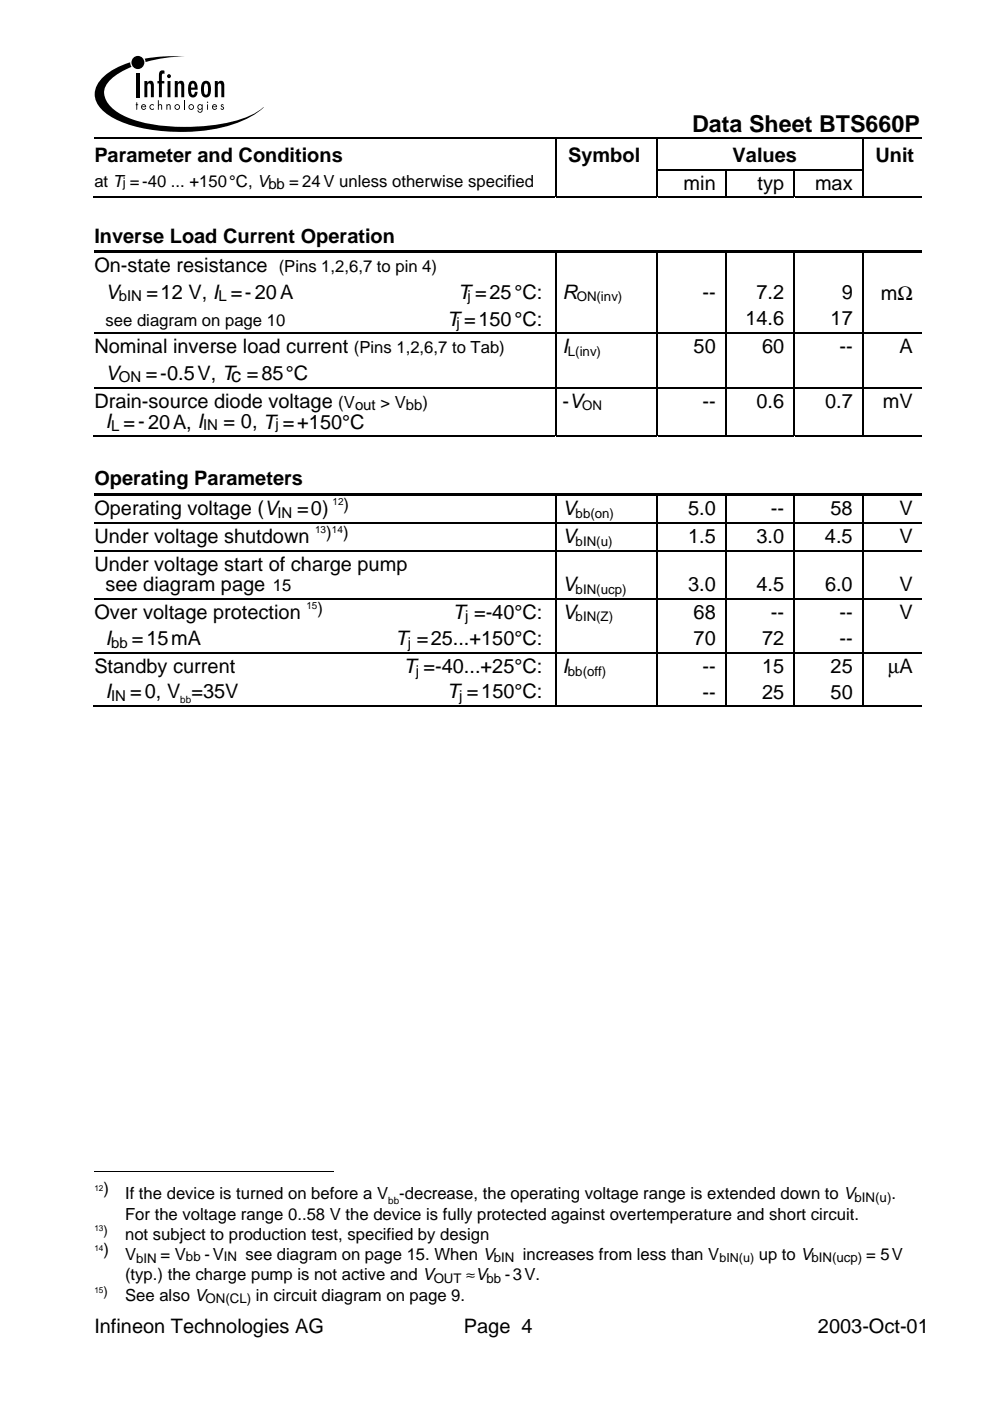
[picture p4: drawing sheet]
<svg xmlns="http://www.w3.org/2000/svg" width="210mm" height="297mm" viewBox="0 0 210 297" stroke-linecap="round" stroke-linejoin="round" font-family="sans-serif">
<g fill="#000">
<path d="M28.9 15.5h.7v5.1h-.7zM30.7 12.4a35.1 35.1 0 0 1 8.5-.4 30.5 30.5 0 0 0-8.3 1.2zM30.6 17.2h.6v.4a.77 .77 0 0 1 1.1-.4 .77 .77 0 0 1 .3 1.1v2.3h-.6v-2.6l-.4-.3a.59 .59 0 0 0-.4 .8v2.1h-.6zM33.9 15.2a.87 .87 0 0 1 1-.2v.7l-.3-.1-.3 .3v1.3h.5v.5h-.5v2.9h-.6v-2.9h-.3v-.5h.3v-1.5zM37.1 17.2h.6v.4a.77 .77 0 0 1 1-.4 .77 .77 0 0 1 .4 1.1v2.3h-.7v-2.6l-.3-.3a.59 .59 0 0 0-.4 .8v2.1h-.6zM45.5 17.2h.7v.4a.77 .77 0 0 1 1-.4 .77 .77 0 0 1 .4 1.1v2.3h-.7v-2.6l-.3-.3a.59 .59 0 0 0-.4 .8v2.1h-.7zM28.9 21.7h.2v.4h.2v.2h-.2v1h-.2v-1h-.1zM31.9 22.3l.6-.2 .1 .1v.3a.41 .41 0 0 0-.6-.1 .41 .41 0 0 0 0 .6 .41 .41 0 0 0 .6-.1v.3a.6 .6 0 0 1-.8-.1 .6 .6 0 0 1 .1-.8zM33.5 21.2h.2v1.1l.3-.2 .3 .2 .1 1h-.2v-.9l-.3-.1-.2 .2v.8h-.2zM35.3 22.1h.2v.2l.3-.2 .2 .1 .2 1.1h-.2v-.9l-.2-.1-.3 .2v.8h-.2zM46.9 22.2a.33 .33 0 0 1 .3-.1 .33 .33 0 0 1 .2 .2h-.4l.1 .2a.4 .4 0 0 1 .4 .3 .4 .4 0 0 1-.3 .5 .4 .4 0 0 1-.5-.3l.6 .1-.1-.3a.41 .41 0 0 1-.3-.6zM21.7 16.5a14.4 14.4 0 0 1 5.9-3.3l.3 1a9.8 9.8 0 0 0-5.7 4.4 4.2 4.2 0 0 0 1.7 4.4 20 20 0 0 0 11.1 3.7 38.2 38.2 0 0 0 18.3-2.3l2.6-1.7a18.9 18.9 0 0 1-10.1 4.6 39.8 39.8 0 0 1-19.8-1.3 9.9 9.9 0 0 1-5.5-4.3 4.4 4.4 0 0 1 1.2-5.2z"/>
<path d="M117.7 29.1h.2v.3h-.2zM117.7 35.9h.2v.3h-.2zM139.3 29.1h.2v.3h-.2zM139.3 35.9h.2v.3h-.2zM153.8 35.9h.2v.3h-.2zM168.3 35.9h.3v.3h-.3zM182.8 29.1h.3v.3h-.3zM182.8 35.9h.3v.3h-.3zM20 53.1h98.2v.6h-98.2zM118.2 53.1h21.1v.6h-21.1zM139.3 53.1h56.1v.6h-56.1zM117.7 70.6h.2v.2h-.2z"/>
<path d="M139.3 70.6h.2v.2h-.2zM153.8 70.6h.2v.2h-.2zM168.3 70.6h.3v.2h-.3zM182.8 70.6h.3v.2h-.3zM117.7 82.1h.2v.3h-.2zM139.3 82.1h.2v.3h-.2zM153.8 82.1h.2v.3h-.2zM168.3 82.1h.3v.3h-.3zM182.8 82.1h.3v.3h-.3zM20 104.6h98.2v.5h-98.2zM117.7 110.8h.2v.3h-.2zM117.7 116.7h.2v.3h-.2z"/>
<path d="M118.2 104.6h21.1v.5h-21.1zM139.3 104.6h56.1v.5h-56.1zM139.3 110.8h.2v.3h-.2zM139.3 116.7h.2v.3h-.2zM153.8 110.8h.2v.3h-.2zM153.8 116.7h.2v.3h-.2zM168.3 110.8h.3v.3h-.3zM168.3 116.7h.3v.3h-.3zM182.8 110.8h.3v.3h-.3zM182.8 116.7h.3v.3h-.3zM117.7 126.9h.2v.2h-.2zM117.7 138.4h.2v.3h-.2z"/>
<path d="M139.3 126.9h.2v.2h-.2zM139.3 138.4h.2v.3h-.2zM153.8 126.9h.2v.2h-.2zM153.8 138.4h.2v.3h-.2zM168.3 126.9h.3v.2h-.3zM168.3 138.4h.3v.3h-.3zM182.8 126.9h.3v.2h-.3zM182.8 138.4h.3v.3h-.3z"/>
<path d="M35.5 17.2h.6v3.4h-.6zM35.4 16.1a.45 .45 0 0 1 .9 0 .45 .45 0 0 1-.9 0z"/>
<path d="M40.7 17.8l.2-.1a.75 .75 0 0 1 .4 .9h-.8zM40.4 17.2a2.76 2.76 0 0 0 0 3.4 1.01 1.01 0 0 0 1.1-.1 1.01 1.01 0 0 0 .4-1h-.6l-.1 .5-.3 .1a1 1 0 0 1-.4-1.1l1.4-.1a1.57 1.57 0 0 0-1-1.8z"/>
<path d="M30.2 22.4l.3-.1 .3 .3h-.7zM30 22.3a.59 .59 0 0 0 .1 .9 .59 .59 0 0 0 .9-.2l-.2-.1-.2 .2a.37 .37 0 0 1-.5-.4h.9a.54 .54 0 0 0-.3-.6 .54 .54 0 0 0-.7 .2z"/>
<path d="M37.2 22.7a.41 .41 0 0 1 .8 0 .41 .41 0 0 1-.8 0zM37 22.7a.6 .6 0 0 0 1.2 0 .6 .6 0 0 0-1.2 0z"/>
<path d="M40.1 22.7a.45 .45 0 0 1 .9 0 .45 .45 0 0 1-.9 0zM39.9 22.7a.6 .6 0 0 0 1.2 0 .6 .6 0 0 0-1.2 0z"/>
<path d="M42 22.7a.4 .4 0 0 1 .8 0 .4 .4 0 0 1-.8 0zM42 22.3a.57 .57 0 0 0-.1 .8 .57 .57 0 0 0 .9 0 .44 .44 0 0 1-.1 .5 .44 .44 0 0 1-.5 .1l-.1-.3h-.2a.56 .56 0 0 0 .6 .5 .56 .56 0 0 0 .5-.7v-1.1h-.2v.2l-.4-.2z"/>
<path d="M43.4 17.9l.3-.2a1.31 1.31 0 0 1 .4 1.5l-.2 .7-.2 .2a1.3 1.3 0 0 1-.4-1.5zM42.9 17.5l-.3 1.4a1.5 1.5 0 0 0 1.1 1.8 1.32 1.32 0 0 0 1-1.8 1.51 1.51 0 0 0-1-1.8l-.5 .1z"/>
<path d="M43.9 22.1h.2v1.2h-.2zM43.9 21.7a.14 .14 0 0 1 .2 0 .14 .14 0 0 1-.2 0z"/>
<path d="M45.2 22.4l.3-.1 .3 .3h-.6zM45.1 22.3a.59 .59 0 0 0 0 .9 .59 .59 0 0 0 .9-.2l-.1-.1-.2 .2a.37 .37 0 0 1-.6-.4h.9a.54 .54 0 0 0-.3-.6 .54 .54 0 0 0-.6 .2z"/>
<circle cx="29.2" cy="13.3" r="1.38"/>
</g>
<path d="M39.1 21.2v2.1M20 248.5h50.8" fill="none" stroke="#000" stroke-width=".21"/>
<g fill="none" stroke="#000" stroke-width=".25">
<path d="M20 29.3h97.7M117.8 29.4v6.5M117.8 36.2v5.7M117.9 29.3h21.4M139.4 29.4v6.5M139.4 36.2v5.7M139.5 29.3h43.3M139.5 36h14.3M153.9 36.2v5.7M154 36h14.3M168.4 36.2v5.7M168.6 36h14.2"/>
<path d="M182.9 29.4v6.5M182.9 36.2v5.7M183.1 29.3h12.3M19.7 41.7h98M117.8 53.7v16.9M117.9 41.7h21.4M139.4 53.7v16.9M139.5 41.7h14.3M153.9 53.7v16.9M154 41.7h14.3M168.4 53.7v16.9M168.6 41.7h14.2"/>
<path d="M182.9 53.7v16.9M183.1 41.7h12.4M20 70.7h97.7M117.8 70.8v11.3M117.9 70.7h21.4M139.4 70.8v11.3M139.5 70.7h14.3M153.9 70.8v11.3M154 70.7h14.3M168.4 70.8v11.3M168.6 70.7h14.2M182.9 70.8v11.3"/>
<path d="M183.1 70.7h12.3M19.7 92.4h98M20 82.2h97.7M117.8 82.4v10.1M117.9 82.2h21.4M117.9 92.4h21.4M139.4 82.4v10.1M139.5 82.2h14.3M139.5 92.4h14.3M153.9 82.4v10.1M154 82.2h14.3M154 92.4h14.3"/>
<path d="M168.4 82.4v10.1M168.6 82.2h14.2M168.6 92.4h14.2M182.9 82.4v10.1M183.1 82.2h12.3M183.1 92.4h12.4M20 110.9h97.7M20 116.8h97.7M117.8 105.1v5.7M117.8 111.1v5.6M117.8 117v9.9M117.9 110.9h21.4"/>
<path d="M117.9 116.8h21.4M139.4 105.1v5.7M139.4 111.1v5.6M139.4 117v9.9M139.5 110.9h14.3M139.5 116.8h14.3M153.9 105.1v5.7M153.9 111.1v5.6M153.9 117v9.9M154 110.9h14.3M154 116.8h14.3M168.4 105.1v5.7"/>
<path d="M168.4 111.1v5.6M168.4 117v9.9M168.6 110.9h14.2M168.6 116.8h14.2M182.9 105.1v5.7M182.9 111.1v5.6M182.9 117v9.9M183.1 110.9h12.3M183.1 116.8h12.3M20 127h97.7M20 138.5h97.7M117.8 127.1v11.3"/>
<path d="M117.8 138.7v11.2M117.9 127h21.4M117.9 138.5h21.4M139.4 127.1v11.3M139.4 138.7v11.2M139.5 127h14.3M139.5 138.5h14.3M153.9 127.1v11.3M153.9 138.7v11.2M154 127h14.3M154 138.5h14.3M168.4 127.1v11.3"/>
<path d="M168.4 138.7v11.2M168.6 127h14.2M168.6 138.5h14.2M182.9 127.1v11.3M182.9 138.7v11.2M183.1 127h12.3M183.1 138.5h12.3M19.7 149.8h98M117.9 149.8h21.4M139.5 149.8h14.3M154 149.8h14.3M168.6 149.8h14.2"/>
<path d="M183.1 149.8h12.4"/>
</g>
<text font-size="4.9" x="146.7" y="28">Data Sheet BTS660P</text>
<g font-size="4.2">
<text x="20" y="34.3">Parameter and Conditions</text>
<text x="120.5" y="34.3">Symbol</text>
<text x="155.3" y="34.3">Values</text>
<text x="185.6" y="34.3">Unit</text>
<text x="144.9" y="40.2">min</text>
<text x="160.6" y="40.2">typ</text>
<text x="172.8" y="40.2">max</text>
<text x="20" y="51.6">Inverse Load Current Operation</text>
<text x="20" y="57.7">On-state resistance</text>
<text x="22.4" y="63.3">V</text>
<text x="31.1" y="63.3">=12 V, I =-20A</text>
<text x="97.2" y="63.3">T=25°C:</text>
<text x="119.2" y="63.4">R</text>
<text x="148.9" y="63.3">--</text>
<text x="160.4" y="63.3">7.2</text>
<text x="178.5" y="63.3">9</text>
<text x="186.8" y="63.6">mΩ</text>
<text x="94.8" y="69">T=150°C:</text>
<text x="158.1" y="68.9">14.6</text>
<text x="176.1" y="68.9">17</text>
<text x="20" y="74.9">Nominal inverse load current</text>
<text x="119.2" y="74.9">I</text>
<text x="147.1" y="74.9">50</text>
<text x="161.6" y="74.9">60</text>
<text x="178" y="74.9">--</text>
<text x="190.7" y="74.9">A</text>
<text x="22.4" y="80.6">V</text>
<text x="30.9" y="80.6">=-0.5V, Tc =85°C</text>
<text x="20" y="86.5">Drain-source diode voltage</text>
<text x="119.2" y="86.5">-V</text>
<text x="148.9" y="86.5">--</text>
<text x="160.4" y="86.5">0.6</text>
<text x="174.9" y="86.5">0.7</text>
<text x="187.2" y="86.5">mV</text>
<text x="22.4" y="90.7">I =-20A, I</text>
<text x="47.4" y="90.7">= 0, T =+150°C</text>
<text x="20" y="102.9">Operating Parameters</text>
<text x="20" y="109.2">Operating voltage (V</text>
<text x="63" y="109.2">=0)</text>
<text x="119.2" y="109.2">V</text>
<text x="145.9" y="109.2">5.0</text>
<text x="163.5" y="109.2">--</text>
<text x="176.1" y="109.2">58</text>
<text x="190.7" y="109.2">V</text>
<text x="20" y="115.1">Under voltage shutdown</text>
<text x="119.2" y="115.1">V</text>
<text x="145.9" y="115.1">1.5</text>
<text x="160.4" y="115.1">3.0</text>
<text x="174.9" y="115.1">4.5</text>
<text x="190.7" y="115.1">V</text>
<text x="20" y="121.1">Under voltage start of charge pump</text>
<text x="22.4" y="125.3">see diagram page</text>
<text x="119.2" y="125.3">V</text>
<text x="145.9" y="125.3">3.0</text>
<text x="160.4" y="125.3">4.5</text>
<text x="174.9" y="125.3">6.0</text>
<text x="190.7" y="125.3">V</text>
<text x="20" y="131.2">Over voltage protection</text>
<text x="96" y="131.2">T =-40°C:</text>
<text x="119.2" y="131.2">V</text>
<text x="147.1" y="131.2">68</text>
<text x="163.4" y="131.2">--</text>
<text x="178" y="131.2">--</text>
<text x="190.7" y="131.2">V</text>
<text x="22.4" y="136.8">I</text>
<text x="28" y="136.8">=15mA</text>
<text x="83.9" y="136.8">T =25...+150°C:</text>
<text x="147.1" y="136.7">70</text>
<text x="161.6" y="136.7">72</text>
<text x="178" y="136.7">--</text>
<text x="20" y="142.8">Standby current</text>
<text x="85.6" y="142.8">T =-40...+25°C:</text>
<text x="119.2" y="142.8">I</text>
<text x="148.9" y="142.8">--</text>
<text x="161.6" y="142.8">15</text>
<text x="176.1" y="142.8">25</text>
<text x="188.3" y="142.8">µA</text>
<text x="22.4" y="148.1">I</text>
<text x="27.6" y="148.1">=0, V =35V</text>
<text x="94.8" y="148.1">T =150°C:</text>
<text x="148.9" y="148.2">--</text>
<text x="161.6" y="148.2">25</text>
<text x="176.1" y="148.2">50</text>
<text x="20" y="282.7">Infineon Technologies AG</text>
<text x="98.4" y="282.7">Page 4</text>
<text x="173.4" y="282.7">2003-Oct-01</text>
</g>
<g font-size="3.5">
<text x="20" y="39.6">at T = -40 ... +150°C, Vbb = 24V unless otherwise specified</text>
<text x="59.1" y="57.7">(Pins 1,2,6,7 to pin 4)</text>
<text x="22.4" y="69">see diagram on page 10</text>
<text x="75" y="74.9">(Pins 1,2,6,7 to Tab)</text>
<text x="71.7" y="86.5">(Vout &gt; Vbb)</text>
<text x="72.9" y="108.2">)</text>
<text x="69.2" y="114.1">) )</text>
<text x="57.8" y="125.3">15</text>
<text x="67.3" y="130.2">)</text>
<text x="21.9" y="253.2">)</text>
<text x="26.5" y="254.2">If the device is turned on before a V -decrease, the operating voltage range is extended down to V</text>
<text x="189" y="254.2">.</text>
<text x="26.5" y="258.6">For the voltage range 0..58 V the device is fully protected against overtemperature and short circuit.</text>
<text x="26.5" y="262.8">not subject to production test, specified by design</text>
<text x="21.9" y="266">)</text>
<text x="26.5" y="267.1">V</text>
<text x="34" y="267.1">= V</text>
<text x="43.3" y="267.1">-V</text>
<text x="52" y="267.1">see diagram on page 15. When V</text>
<text x="110.9" y="267.1">increases from less than V</text>
<text x="160.9" y="267.1">up to V</text>
<text x="183.6" y="267.1">= 5V</text>
<text x="26.5" y="271.5">(typ.) the charge pump is not active and V</text>
<text x="26.5" y="275.9">See also V</text>
<text x="54.2" y="275.9">in circuit diagram on page 9.</text>
<text x="98.8" y="271.5">≈V</text>
<text x="107.1" y="271.5">-3V.</text>
</g>
<g font-size="3.2">
<text x="25.2" y="63.8">bIN</text>
<text x="46.3" y="63.8">L</text>
<text x="99.1" y="63.8">j</text>
<text x="96.8" y="69.6">j</text>
<text x="25.2" y="81.1">ON</text>
<text x="23.6" y="91.4">L</text>
<text x="43.1" y="91.2">IN</text>
<text x="58.4" y="91.1">j</text>
<text x="58.8" y="109.7">IN</text>
<text x="98.6" y="131.7">j</text>
<text x="23.6" y="137.4">bb</text>
<text x="86.5" y="137.4">j</text>
<text x="88.2" y="143.3">j</text>
<text x="23.6" y="148.6">IN</text>
<text x="97.4" y="148.6">j</text>
</g>
<g font-size="2.8">
<text x="26.1" y="39.6">j</text>
<text x="122.3" y="63.9">ON(inv)</text>
<text x="120.4" y="75.5">L(inv)</text>
<text x="123.5" y="87">ON</text>
<text x="122" y="109.7">bb(on)</text>
<text x="122" y="115.7">bIN(u)</text>
<text x="122" y="125.8">bIN(ucp)</text>
<text x="122" y="131.7">bIN(Z)</text>
<text x="120.4" y="143.3">bb(off)</text>
<text x="181.2" y="254.8">bIN(u)</text>
<text x="21.9" y="261.8">)</text>
<text x="28.9" y="267.8">bIN</text>
<text x="39.4" y="267.4">bb</text>
<text x="47.5" y="267.4">IN</text>
<text x="104.7" y="267.6">bIN</text>
<text x="172.1" y="267.6">bIN(ucp)</text>
<text x="21.9" y="274.9">)</text>
<text x="91.9" y="272">OUT</text>
<text x="103.1" y="272">bb</text>
<text x="43.6" y="276.3">ON(CL)</text>
</g>
<text font-size="2.6" x="152.5" y="267.6">bIN(u)</text>
<g font-size="2.1">
<text x="70.5" y="107.1">12</text>
<text x="66.8" y="113">13</text>
<text x="70.4" y="113">14</text>
<text x="65" y="129.1">15</text>
<text x="38.2" y="149.1">bb</text>
<text x="82.3" y="255.3">bb</text>
</g>
<g font-size="1.8">
<text x="20" y="252.5">12</text>
<text x="20" y="261.1">13</text>
<text x="20" y="265.3">14</text>
<text x="20" y="274.2">15</text>
</g>
</svg>
